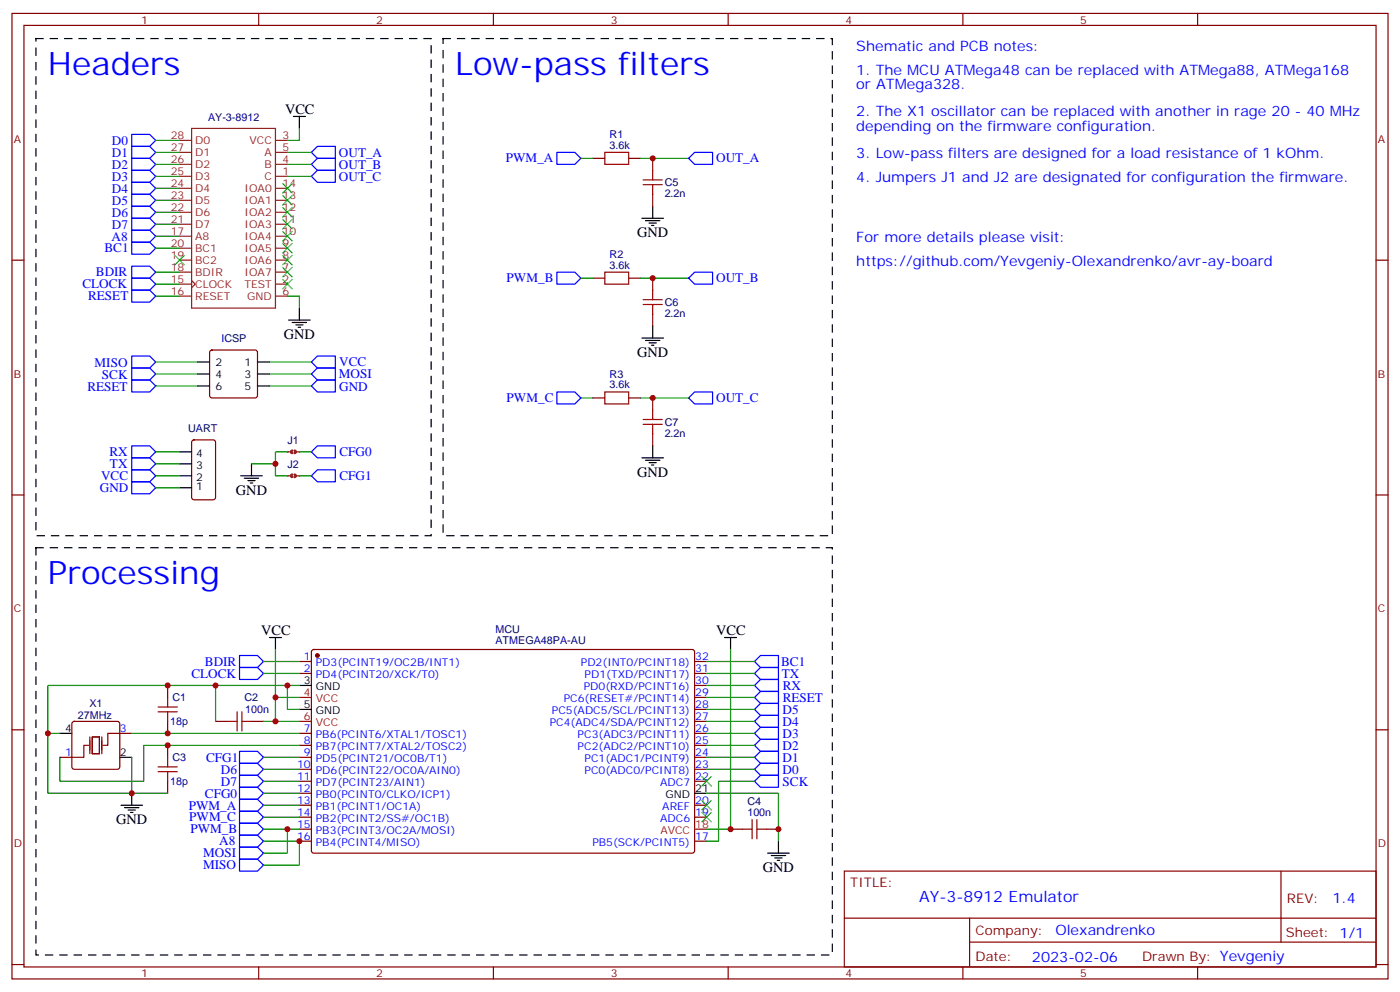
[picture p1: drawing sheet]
<svg xmlns="http://www.w3.org/2000/svg" width="412mm" height="292mm" viewBox="0 0 412 292" stroke-linecap="round" stroke-linejoin="round" font-family="sans-serif">
<g fill="none" stroke="#870000" stroke-width=".35">
<path d="M3.5 4h405.4v284.3h-405.4zM7.1 7.5h398.2v277.3h-398.2zM76.2 4v3.5M145.3 4v3.5M214.5 4v3.5M283.6 4v3.5M352.8 4v3.5M174.6 46.6h3.6M185.2 46.6h3.5M192.3 46.6v3.6M192.3 57.2v3.5M3.5 76.6h3.6"/>
<path d="M405.3 76.6h3.6M174.6 81.9h3.6M185.2 81.9h3.5M192.3 81.9v3.5M192.3 92.5v3.5M174.6 117.2h3.6M185.2 117.2h3.5M192.3 117.2v3.5M56.7 129.7l.4-.2h5.7l.6 .5 .1 16.5-.5 .6-5.9 .1-.6-.5-.1-16.5zM192.3 127.8v3.5M3.5 145.8h3.6M405.3 145.8h3.6"/>
<path d="M88.2 194.8h3.5M88.2 198.3h3.5M92 191.5l.4-.2h111.8l.4 .7-.1 58.8-.6 .4h-111.7l-.5-.7v-58.5zM204.6 194.8h3.5M204.6 198.3h3.5M3.5 214.9h3.6M21.4 212.6l.5-.2h12.7l.5 .2 .2 .5v12.7l-.3 .5-.4 .3h-12.7l-.5-.3-.2-.5v-12.7zM35.3 216h3.5M49.4 201.9v3.5M49.4 212.4v3.6M49.4 219.5v3.5M63.5 212.4h3.5"/>
<path d="M74.1 212.4h3.5M88.2 216h3.5M88.2 219.5h3.5M204.6 216h3.5M204.6 219.5h3.5M204.6 212.4h3.5M204.6 208.9h3.5M204.6 205.4h3.5M204.6 201.9h3.5M405.3 214.9h3.6M17.6 223h3.6M49.4 230.1v3.5"/>
<path d="M88.2 223h3.5M88.2 226.6h3.5M88.2 230.1h3.5M88.2 233.6h3.5M88.2 237.1h3.5M204.6 223h3.5M204.6 226.6h3.5M204.6 230.1h3.5M204.6 237.1h3.5M88.2 240.7h3.5M88.2 244.2h3.5M88.2 247.7h3.5"/>
<path d="M204.6 240.7h3.5M204.6 247.7h3.5M215.2 244.2h3.5M225.8 244.2h3.5M248.7 256.5h156.6v28.3h-156.6zM377.3 256.6v20.8M248.7 270.4h156.5M285.6 277.4h119.6M285.6 270.4v14.1M3.5 284.1h3.6M76.2 284.8v3.5M145.3 284.8v3.5"/>
<path d="M214.5 284.8v3.5M283.6 284.8v3.5M352.8 284.8v3.5M405.3 284.1h3.6"/>
</g>
<g fill="none" stroke="#8c2424" stroke-width=".35">
<path d="M56.4 37.8h24.7v52.9h-24.7zM52.9 41.3h3.5M52.9 44.9h3.5M52.9 48.4h3.5M52.9 51.9h3.5M52.9 55.5h3.5M52.9 59h3.5M81.1 41.3h3.6M81.1 44.9h3.6M81.1 48.4h3.6M81.1 51.9h3.6M81.1 55.5h3.6"/>
<path d="M81.1 59h3.6M52.9 62.5h3.5M52.9 66h3.5M52.9 73.1h3.5M52.9 76.6h3.5M52.9 69.6h3.5M81.1 62.5h3.6M81.1 66h3.6M81.1 73.1h3.6M81.1 76.6h3.6M81.1 69.6h3.6M52.9 80.2h3.5"/>
<path d="M52.9 83.7h3.5M52.9 87.2h3.5M56.4 82.6l1.1 1.1-1.1 1M81.1 80.2h3.6M81.1 83.7h3.6M81.1 87.2h3.6M84.7 133.1h.7M87.5 133.1h.7"/>
</g>
<circle cx="93.5" cy="193" r=".53" fill="#870000" stroke="#870000" stroke-width=".35"/>
<g fill="none" stroke="#000" stroke-width=".35">
<path d="M86.4 34.3h3.6M88.2 34.3v3.5M189.1 64.3h6.3M190.1 65h4.3M191.2 65.7h2.1M191.9 66.4h.7M192.3 60.7v3.6M85 94.3h6.4M86.1 95h4.2M87.1 95.7h2.2M87.8 96.4h.7M88.2 90.7v3.6"/>
<path d="M189.1 99.6h6.3M192.3 96v3.6M190.1 100.3h4.3M191.2 101h2.1M191.9 101.7h.7M52.9 136.6h3.5M52.9 133.1h3.5M189.1 134.8h6.3M190.1 135.5h4.3M191.2 136.2h2.1M191.9 136.9h.7M192.3 131.3v3.5"/>
<path d="M52.9 143.7h3.5M52.9 140.1h3.5M79.4 187.7h3.5M81.1 187.7v3.6M213.4 187.7h3.6M215.2 187.7v3.6M17.6 216h3.6M88.2 201.9h3.5M88.2 208.9h3.5M35.3 223h3.5M35.6 237.1h6.4M36.7 237.8h4.2"/>
<path d="M37.7 238.5h2.2M38.5 239.3h.7M38.8 233.6v3.5M204.6 233.6h3.5M226.1 251.2h6.4M227.2 252h4.2M228.2 252.7h2.2M229 253.4h.7M229.3 247.7v3.5"/>
</g>
<path d="M88.2 205.4h3.5M88.2 212.4h3.5M204.6 244.2h3.5" fill="none" stroke="#f00" stroke-width=".35"/>
<g fill="none" stroke="#00f" stroke-width=".35">
<path d="M38.8 39.6h5.3l1.8 1.7-1.8 1.8h-5.3zM38.8 57.2h5.3l1.8 1.8-1.8 1.7h-5.3zM38.8 53.7h5.3l1.8 1.8-1.8 1.7h-5.3zM38.8 50.2h5.3l1.8 1.7-1.8 1.8h-5.3zM38.8 46.6h5.3l1.8 1.8-1.8 1.8h-5.3zM38.8 43.1h5.3l1.8 1.8-1.8 1.7h-5.3zM91.7 44.9l1.8-1.8h5.3v3.5h-5.3zM91.7 48.4l1.8-1.8h5.3v3.6h-5.3zM91.7 51.9l1.8-1.7h5.3v3.5h-5.3zM164 44.9h5.3l1.8 1.7-1.8 1.8h-5.3zM204.6 44.9h5.3v3.5h-5.3l-1.8-1.8zM38.8 78.4h5.3l1.8 1.8-1.8 1.7h-5.3z"/>
<path d="M38.8 71.3h5.3l1.8 1.8-1.8 1.8h-5.3zM38.8 64.3h5.3l1.8 1.7-1.8 1.8h-5.3zM38.8 60.7h5.3l1.8 1.8-1.8 1.8h-5.3zM38.8 67.8h5.3l1.8 1.8-1.8 1.7h-5.3zM38.8 85.4h5.3l1.8 1.8-1.8 1.8h-5.3zM38.8 81.9h5.3l1.8 1.8-1.8 1.7h-5.3zM164 80.2h5.3l1.8 1.7-1.8 1.8h-5.3zM202.8 81.9l1.8-1.7h5.3v3.5h-5.3zM38.8 111.9h5.3l1.8 1.8-1.8 1.7h-5.3zM38.8 108.4h5.3l1.8 1.7-1.8 1.8h-5.3zM38.8 104.8h5.3l1.8 1.8-1.8 1.8h-5.3zM91.7 110.1l1.8-1.7h5.3v3.5h-5.3z"/>
<path d="M91.7 106.6l1.8-1.8h5.3v3.6h-5.3zM91.7 113.7l1.8-1.8h5.3v3.5h-5.3zM164 115.4h5.3l1.8 1.8-1.8 1.8h-5.3zM202.8 117.2l1.8-1.8h5.3v3.6h-5.3zM38.8 138.4h5.3l1.8 1.7-1.8 1.8h-5.3zM38.8 134.8h5.3l1.8 1.8-1.8 1.8h-5.3zM38.8 131.3h5.3l1.8 1.8-1.8 1.7h-5.3zM38.8 141.9h5.3l1.8 1.8-1.8 1.7h-5.3zM70.6 193h5.2l1.8 1.8-1.8 1.8h-5.2zM70.6 196.6h5.2l1.8 1.7-1.8 1.8h-5.2zM222.2 198.3l1.8-1.7h5.3v3.5h-5.3zM222.2 194.8l1.8-1.8h5.3v3.6h-5.3z"/>
<path d="M222.2 216l1.8-1.8h5.3v3.5h-5.3zM222.2 212.4l1.8-1.7h5.3v3.5h-5.3zM222.2 208.9l1.8-1.7h5.3v3.5h-5.3zM222.2 205.4l1.8-1.8h5.3v3.6h-5.3zM222.2 201.9l1.8-1.8h5.3v3.5h-5.3zM224 217.7h5.3v3.6h-5.3l-1.8-1.8zM70.6 238.9h5.2l1.8 1.8-1.8 1.7h-5.2zM70.6 235.4h5.2l1.8 1.7-1.8 1.8h-5.2zM70.6 228.3h5.2l1.8 1.8-1.8 1.7h-5.2zM70.6 224.8h5.2l1.8 1.8-1.8 1.7h-5.2zM70.6 231.8h5.2l1.8 1.8-1.8 1.8h-5.2zM70.6 221.3h5.2l1.8 1.7-1.8 1.8h-5.2z"/>
<path d="M222.2 223l1.8-1.7h5.3v3.5h-5.3zM222.2 230.1l1.8-1.8h5.3v3.5h-5.3zM224 224.8h5.3v3.5h-5.3l-1.8-1.7zM70.6 242.4h5.2l1.8 1.8-1.8 1.8h-5.2zM70.6 253h5.2l1.8 1.8-1.8 1.7h-5.2zM70.6 249.5h5.2l1.8 1.7-1.8 1.8h-5.2zM70.6 246h5.2l1.8 1.7-1.8 1.8h-5.2z"/>
</g>
<g fill="none" stroke="#008700" stroke-width=".35">
<path d="M88.2 37.8v3.5h-3.5M45.9 44.9h7M45.9 48.4h7M45.9 51.9h7M45.9 59h7M45.9 55.5h7M45.9 41.3h7M84.7 44.9h7M84.7 48.4h7M84.7 51.9h7M171.1 46.6h3.5M188.7 46.6h14.1"/>
<path d="M45.9 73.1h7M45.9 66h7M45.9 62.5h7M45.9 69.6h7M45.9 87.2h7M45.9 80.2h7M45.9 83.7h7M84.7 87.2h3.5v3.5M171.1 81.9h3.5M188.7 81.9h14.1M45.9 106.6h12.3M45.9 110.1h12.3"/>
<path d="M45.9 113.7h12.3M79.4 106.6h12.3M79.4 110.1h12.3M79.4 113.7h12.3M171.1 117.2h3.5M188.7 117.2h14.1M45.9 136.6h7M45.9 133.1h7M45.9 143.7h7M45.9 140.1h7M77.6 198.3h10.6M77.6 194.8h10.6"/>
<path d="M81.1 191.3v21.1h7.1M208.1 198.3h14.1M208.1 194.8h14.1M215.2 191.3v52.9h-7.1M17.6 216h-3.5v17.6h24.7v-10.6M38.8 216h49.4M63.5 201.9v10.5M77.6 212.4h3.5M81.1 205.4h7.1M84.7 201.9v7h3.5M88.2 219.5h-45.9v10.6h-24.7v-7.1M88.2 201.9h-74.1v14.1"/>
<path d="M208.1 208.9h14.1M208.1 212.4h14.1M208.1 216h14.1M208.1 219.5h14.1M208.1 205.4h14.1M208.1 201.9h14.1M38.8 233.6h10.6M77.6 237.1h10.6M77.6 223h10.6M77.6 226.6h10.6M77.6 230.1h10.6M77.6 233.6h10.6"/>
<path d="M208.1 233.6h21.2v14.1M208.1 223h14.1M208.1 226.6h14.1M222.2 230.1h-10.5v17.6h-3.6M77.6 247.7h10.6v7.1h-10.6M77.6 240.7h10.6M77.6 244.2h10.6M84.7 244.2v7h-7.1"/>
</g>
<g fill="none" stroke="#3c3" stroke-width=".35">
<path d="M83.3 57.6l2.8 2.8M83.3 54l2.8 2.9M86.1 57.6l-2.8 2.8M86.1 54l-2.8 2.9M51.5 75.2l2.8 2.8M54.3 75.2l-2.8 2.8M83.3 61.1l2.8 2.8M83.3 64.6l2.8 2.9M83.3 68.2l2.8 2.8M83.3 71.7l2.8 2.8M83.3 75.2l2.8 2.8M83.3 78.7l2.8 2.9"/>
<path d="M86.1 61.1l-2.8 2.8M86.1 64.6l-2.8 2.9M86.1 68.2l-2.8 2.8M86.1 71.7l-2.8 2.8M86.1 75.2l-2.8 2.8M86.1 78.7l-2.8 2.9M83.3 82.3l2.8 2.8M86.1 82.3l-2.8 2.8M206.7 235.7l2.8 2.8M206.7 228.7l2.8 2.8M206.7 239.3l2.8 2.8M209.5 235.7l-2.8 2.8"/>
<path d="M209.5 228.7l-2.8 2.8M209.5 239.3l-2.8 2.8"/>
</g>
<g fill="none" stroke="#a10000" stroke-width=".35">
<path d="M178.2 44.9h7v3.5h-7zM189.4 53h5.7M189.4 54.4h5.7M192.3 50.2v2.8M192.3 54.4v2.8M178.2 80.2h7v3.5h-7zM189.4 88.3h5.7M189.4 89.7h5.7M192.3 85.4v2.9M192.3 89.7v2.8M178.2 115.4h7v3.6h-7zM189.4 123.5h5.7"/>
<path d="M189.4 125h5.7M192.3 120.7v2.8M192.3 125v2.8M46.6 209.6h5.6M46.6 208.2h5.6M49.4 205.4v2.8M49.4 209.6v2.8M67 212.4h2.8M69.8 209.6v5.7M71.3 212.4h2.8M71.3 209.6v5.7M46.6 225.8h5.6"/>
<path d="M46.6 227.3h5.6M49.4 223v2.8M49.4 227.3v2.8M218.7 244.2h2.8M221.5 241.4v5.6M223 244.2h2.8M223 241.4v5.6"/>
</g>
<path d="M10.6 11.4h116.4v146.4h-116.4zM130.5 11.4h114.7v146.4h-114.7zM10.6 161.3h234.6v119.9h-234.6z" fill="none" stroke="#000" stroke-width=".35" stroke-dasharray="2.1 2.1"/>
<path d="M26.1 219.5h-1.4v3.5h-3.5M26.5 217v5M27.2 217h2.1v5h-2.1zM30 217v5M35.3 216h-3.6v3.5h-1.4" fill="none" stroke="#870012" stroke-width=".35"/>
<path d="M86.1 132.7l-.4 .4 .4 .3M86.8 132.7l.3 .4-.3 .3" fill="none" stroke="#8c2424" stroke-width=".71"/>
<g fill="#8c2424">
<circle cx="84.7" cy="133.1" r=".18"/>
<circle cx="88.2" cy="133.1" r=".18"/>
</g>
<path d="M86.1 139.8l-.4 .3 .4 .4M86.8 139.8l.3 .3-.3 .4" fill="none" stroke="#8c2424" stroke-width=".71"/>
<path d="M84.7 140.1h.7M87.5 140.1h.7" fill="none" stroke="#8c2424" stroke-width=".35"/>
<g fill="#8c2424">
<circle cx="84.7" cy="140.1" r=".18"/>
<circle cx="88.2" cy="140.1" r=".18"/>
</g>
<path d="M91.7 133.1l1.8-1.8h5.3v3.5h-5.3zM91.7 140.1l1.8-1.7h5.3v3.5h-5.3z" fill="none" stroke="#00f" stroke-width=".35"/>
<path d="M74.1 136.6h7M84.7 133.1h-3.6v7h3.6M88.2 133.1h3.5M88.2 140.1h3.5" fill="none" stroke="#008700" stroke-width=".35"/>
<path d="M58.2 106.6h3.5M58.2 110.1h3.5M58.2 113.7h3.5M75.8 106.6h3.6M75.8 110.1h3.6M75.8 113.7h3.6M74.1 136.6v3.5M70.9 140.1h6.4M72 140.8h4.2M73 141.5h2.1M73.7 142.2h.7" fill="none" stroke="#000" stroke-width=".35"/>
<path d="M62 103.3l.4-.2h12.7l.5 .2 .2 .5v12.7l-.2 .5-.5 .2h-12.7l-.5-.2-.2-.5v-12.7z" fill="none" stroke="#870000" stroke-width=".35"/>
<g fill="#c00">
<circle cx="84.7" cy="244.2" r=".88"/>
<circle cx="49.4" cy="219.5" r=".88"/>
<circle cx="229.3" cy="244.2" r=".88"/>
<circle cx="192.3" cy="46.6" r=".88"/>
<circle cx="192.3" cy="81.9" r=".88"/>
<circle cx="88.2" cy="247.7" r=".88"/>
<circle cx="49.4" cy="216" r=".88"/>
<circle cx="14.1" cy="216" r=".88"/>
<circle cx="49.4" cy="201.9" r=".88"/>
<circle cx="63.5" cy="201.9" r=".88"/>
<circle cx="81.1" cy="212.4" r=".88"/>
<circle cx="81.1" cy="205.4" r=".88"/>
<circle cx="84.7" cy="201.9" r=".88"/>
<circle cx="38.8" cy="233.6" r=".88"/>
<circle cx="192.3" cy="117.2" r=".88"/>
<circle cx="215.2" cy="244.2" r=".88"/>
<circle cx="81.1" cy="136.6" r=".88"/>
</g>
<g font-size="9.5" fill="#00f">
<text x="14.1" y="21.9">Headers</text>
<text x="134.1" y="21.9">Low-pass filters</text>
<text x="14.1" y="171.9">Processing</text>
</g>
<text font-size="4.6" fill="#00f" x="270.8" y="265.6">AY-3-8912 Emulator</text>
<g font-size="4.2" fill="#00f">
<text x="252.2" y="14.9">Shematic and PCB notes:</text>
<text x="252.2" y="21.9">1. The MCU ATMega48 can be replaced with ATMega88, ATMega168</text>
<text x="252.2" y="26.2">or ATMega328.</text>
<text x="252.2" y="34.3">2. The X1 oscillator can be replaced with another in rage 20 - 40 MHz</text>
<text x="252.2" y="38.5">depending on the firmware configuration.</text>
<text x="252.2" y="46.6">3. Low-pass filters are designed for a load resistance of 1 kOhm.</text>
<text x="252.2" y="53.7">4. Jumpers J1 and J2 are designated for configuration the firmware.</text>
<text x="252.2" y="71.3">For more details please visit:</text>
<text x="252.2" y="78.4">https://github.com/Yevgeniy-Olexandrenko/avr-ay-board</text>
<text x="392.5" y="265.8">1.4</text>
<text x="310.9" y="275.4">Olexandrenko</text>
<text x="304" y="283.2">2023-02-06</text>
</g>
<g font-size="4.2">
<text x="84" y="33.6">VCC</text>
<text x="187.7" y="69.9">GND</text>
<text x="83.6" y="99.9">GND</text>
<text x="187.7" y="105.2">GND</text>
<text x="187.7" y="140.5">GND</text>
<text x="69.5" y="145.8">GND</text>
<text x="76.9" y="187">VCC</text>
<text x="211" y="187">VCC</text>
<text x="34.2" y="242.8">GND</text>
<text x="224.7" y="256.9">GND</text>
</g>
<g font-size="3.9" fill="#00f">
<text x="33" y="46.1">D1</text>
<text x="33" y="42.6">D0</text>
<text x="99.9" y="46.1">OUT_A</text>
<text x="149" y="47.7">PWM_A</text>
<text x="211" y="47.7">OUT_A</text>
<text x="33" y="53.2">D3</text>
<text x="33" y="49.7">D2</text>
<text x="99.9" y="49.7">OUT_B</text>
<text x="99.9" y="53.2">OUT_C</text>
<text x="33" y="56.7">D4</text>
<text x="33" y="63.8">D6</text>
<text x="33" y="60.2">D5</text>
<text x="32.8" y="70.8">A8</text>
<text x="33" y="67.3">D7</text>
<text x="30.8" y="74.4">BC1</text>
<text x="28.3" y="81.4">BDIR</text>
<text x="149.2" y="83">PWM_B</text>
<text x="211" y="83">OUT_B</text>
<text x="24.3" y="84.9">CLOCK</text>
<text x="26" y="88.4">RESET</text>
<text x="99.9" y="107.7">VCC</text>
<text x="27.9" y="108">MISO</text>
<text x="30" y="111.5">SCK</text>
<text x="99.8" y="111.4">MOSI</text>
<text x="25.7" y="115.1">RESET</text>
<text x="99.9" y="115.1">GND</text>
<text x="149.2" y="118.3">PWM_C</text>
<text x="211" y="118.3">OUT_C</text>
<text x="32.2" y="134.3">RX</text>
<text x="32.4" y="137.9">TX</text>
<text x="100" y="134.4">CFG0</text>
<text x="29.8" y="141.4">VCC</text>
<text x="100" y="141.5">CFG1</text>
<text x="29.4" y="144.9">GND</text>
<text x="60.4" y="196.1">BDIR</text>
<text x="230.1" y="196.1">BC1</text>
<text x="56.4" y="199.6">CLOCK</text>
<text x="230.3" y="199.6">TX</text>
<text x="230.6" y="203.1">RX</text>
<text x="230.6" y="206.6">RESET</text>
<text x="230.5" y="213.7">D4</text>
<text x="230.5" y="210.2">D5</text>
<text x="230.5" y="220.7">D2</text>
<text x="230.5" y="217.2">D3</text>
<text x="60.7" y="224.3">CFG1</text>
<text x="65.1" y="227.8">D6</text>
<text x="230.5" y="227.8">D0</text>
<text x="230.5" y="224.3">D1</text>
<text x="65.1" y="231.3">D7</text>
<text x="230.5" y="231.3">SCK</text>
<text x="55.6" y="238.4">PWM_A</text>
<text x="60.4" y="234.9">CFG0</text>
<text x="55.7" y="241.9">PWM_C</text>
<text x="56.1" y="245.5">PWM_B</text>
<text x="64.6" y="249">A8</text>
<text x="59.8" y="252.5">MOSI</text>
<text x="59.9" y="256">MISO</text>
</g>
<g font-size="3.9" fill="#800">
<text x="250.5" y="261.1">TITLE:</text>
<text x="379.1" y="265.8">REV:</text>
<text x="287.4" y="275.3">Company:</text>
<text x="378.7" y="275.9">Sheet: 1/1</text>
<text x="287.4" y="283">Date:</text>
<text x="336.4" y="283.1">Drawn By: Yevgeniy</text>
</g>
<g font-size="3.2" fill="#800">
<text x="41.6" y="6.9">1</text>
<text x="110.8" y="6.9">2</text>
<text x="179.9" y="6.9">3</text>
<text x="249.1" y="6.9">4</text>
<text x="318.2" y="6.9">5</text>
<text x="4.1" y="42.1">A</text>
<text x="405.9" y="42.1">A</text>
<text x="4.1" y="111.2">B</text>
<text x="405.9" y="111.2">B</text>
<text x="4.1" y="180.3">C</text>
<text x="405.9" y="180.3">C</text>
<text x="4.1" y="249.5">D</text>
<text x="405.9" y="249.5">D</text>
<text x="41.6" y="287.8">1</text>
<text x="110.8" y="287.8">2</text>
<text x="179.9" y="287.8">3</text>
<text x="249.1" y="287.8">4</text>
<text x="318.2" y="287.8">5</text>
</g>
<g font-size="3.2" fill="#000080">
<text x="61.3" y="35.5">AY-3-8912</text>
<text x="179.6" y="40.6">R1</text>
<text x="179.6" y="43.8">3.6k</text>
<text x="195.8" y="58">2.2n</text>
<text x="195.8" y="54.9">C5</text>
<text x="179.6" y="75.9">R2</text>
<text x="179.6" y="79.1">3.6k</text>
<text x="195.8" y="93.3">2.2n</text>
<text x="195.8" y="90.1">C6</text>
<text x="65.2" y="100.8">ICSP</text>
<text x="179.6" y="111.2">R3</text>
<text x="179.6" y="114.4">3.6k</text>
<text x="195.8" y="125.4">C7</text>
<text x="55.4" y="127.3">UART</text>
<text x="84.7" y="130.6">J1</text>
<text x="195.8" y="128.5">2.2n</text>
<text x="84.7" y="137.7">J2</text>
<text x="145.9" y="189.7">ATMEGA48PA-AU</text>
<text x="145.9" y="186.3">MCU</text>
<text x="26.3" y="208.3">X1</text>
<text x="50.8" y="206.5">C1</text>
<text x="72" y="206.5">C2</text>
<text x="23" y="211.8">27MHz</text>
<text x="50.2" y="213.6">18p</text>
<text x="72.2" y="210.1">100n</text>
<text x="50.8" y="224.2">C3</text>
<text x="50.2" y="231.2">18p</text>
<text x="220.1" y="237.2">C4</text>
<text x="220.1" y="240.3">100n</text>
</g>
<g font-size="3.2" fill="#8d2323">
<text x="50.3" y="41">28</text>
<text x="83.3" y="41">3</text>
<text x="50.3" y="44.5">27</text>
<text x="57.5" y="42.4">D0</text>
<text x="57.5" y="45.9">D1</text>
<text x="73.5" y="42.4">VCC</text>
<text x="77.9" y="45.9">A</text>
<text x="83.3" y="44.5">5</text>
<text x="50.3" y="48">26</text>
<text x="50.3" y="51.6">25</text>
<text x="57.5" y="49.5">D2</text>
<text x="57.5" y="53">D3</text>
<text x="77.9" y="53">C</text>
<text x="77.9" y="49.5">B</text>
<text x="83.3" y="48">4</text>
<text x="83.3" y="51.6">1</text>
<text x="50.3" y="55.1">24</text>
<text x="50.3" y="58.6">23</text>
<text x="57.5" y="56.5">D4</text>
<text x="72.1" y="56.5">IOA0</text>
<text x="83.3" y="55.1">14</text>
<text x="83.3" y="58.6">13</text>
<text x="50.3" y="62.2">22</text>
<text x="50.3" y="65.7">21</text>
<text x="57.5" y="60">D5</text>
<text x="57.5" y="63.6">D6</text>
<text x="72.1" y="60">IOA1</text>
<text x="72.1" y="63.6">IOA2</text>
<text x="83.3" y="62.2">12</text>
<text x="83.3" y="65.7">11</text>
<text x="50.3" y="69.2">17</text>
<text x="57.5" y="67.1">D7</text>
<text x="57.5" y="70.6">A8</text>
<text x="72.1" y="67.1">IOA3</text>
<text x="72.1" y="70.6">IOA4</text>
<text x="83.3" y="69.2">10</text>
<text x="50.3" y="72.7">20</text>
<text x="50.3" y="76.3">19</text>
<text x="57.5" y="74.2">BC1</text>
<text x="57.5" y="77.7">BC2</text>
<text x="72.1" y="74.2">IOA5</text>
<text x="72.1" y="77.7">IOA6</text>
<text x="83.3" y="72.7">9</text>
<text x="83.3" y="76.3">8</text>
<text x="50.3" y="79.8">18</text>
<text x="50.3" y="83.3">15</text>
<text x="57.5" y="81.2">BDIR</text>
<text x="72.1" y="81.2">IOA7</text>
<text x="83.3" y="79.8">7</text>
<text x="83.3" y="83.3">2</text>
<text x="50.3" y="86.9">16</text>
<text x="57.5" y="84.7">CLOCK</text>
<text x="57.5" y="88.3">RESET</text>
<text x="72" y="84.7">TEST</text>
<text x="72.8" y="88.3">GND</text>
<text x="83.3" y="86.9">6</text>
</g>
<g font-size="3.2">
<text x="63.5" y="107.7">2</text>
<text x="72.1" y="107.7">1</text>
<text x="63.5" y="111.2">4</text>
<text x="72.1" y="111.2">3</text>
<text x="63.5" y="114.7">6</text>
<text x="72.1" y="114.7">5</text>
<text x="57.7" y="134.5">4</text>
<text x="57.7" y="141.5">2</text>
<text x="57.7" y="138">3</text>
<text x="57.7" y="144.4">1</text>
<text x="89.5" y="201.5">3</text>
<text x="93" y="203.3">GND</text>
<text x="89.5" y="208.6">5</text>
<text x="19.1" y="215.6">4</text>
<text x="93" y="210.3">GND</text>
<text x="35.3" y="222.7">2</text>
<text x="204.8" y="233.3">21</text>
<text x="196" y="235">GND</text>
</g>
<g font-size="3.2" fill="#00f">
<text x="89.5" y="194.5">1</text>
<text x="89.5" y="198">2</text>
<text x="93" y="196.2">PD3(PCINT19/OC2B/INT1)</text>
<text x="171.1" y="196.2">PD2(INT0/PCINT18)</text>
<text x="204.8" y="198">31</text>
<text x="204.8" y="194.5">32</text>
<text x="93" y="199.7">PD4(PCINT20/XCK/T0)</text>
<text x="172" y="203.3">PD0(RXD/PCINT16)</text>
<text x="172.2" y="199.7">PD1(TXD/PCINT17)</text>
<text x="204.8" y="201.5">30</text>
<text x="166.1" y="206.8">PC6(RESET#/PCINT14)</text>
<text x="204.8" y="208.6">28</text>
<text x="204.8" y="205">29</text>
<text x="35.3" y="215.6">3</text>
<text x="89.5" y="215.6">7</text>
<text x="161.9" y="213.9">PC4(ADC4/SDA/PCINT12)</text>
<text x="162.6" y="210.3">PC5(ADC5/SCL/PCINT13)</text>
<text x="204.8" y="215.6">26</text>
<text x="204.8" y="212.1">27</text>
<text x="89.5" y="219.1">8</text>
<text x="93" y="217.4">PB6(PCINT6/XTAL1/TOSC1)</text>
<text x="93" y="220.9">PB7(PCINT7/XTAL2/TOSC2)</text>
<text x="170.2" y="220.9">PC2(ADC2/PCINT10)</text>
<text x="170.2" y="217.4">PC3(ADC3/PCINT11)</text>
<text x="204.8" y="219.1">25</text>
<text x="19.1" y="222.7">1</text>
<text x="87.5" y="226.2">10</text>
<text x="89.5" y="222.7">9</text>
<text x="93" y="224.4">PD5(PCINT21/OC0B/T1)</text>
<text x="93" y="228">PD6(PCINT22/OC0A/AIN0)</text>
<text x="172.2" y="228">PC0(ADC0/PCINT8)</text>
<text x="172.2" y="224.4">PC1(ADC1/PCINT9)</text>
<text x="204.8" y="226.2">23</text>
<text x="204.8" y="222.7">24</text>
<text x="87.5" y="229.7">11</text>
<text x="87.5" y="233.3">12</text>
<text x="93" y="231.5">PD7(PCINT23/AIN1)</text>
<text x="194.5" y="231.5">ADC7</text>
<text x="204.8" y="229.7">22</text>
<text x="87.5" y="236.8">13</text>
<text x="93" y="235">PB0(PCINT0/CLKO/ICP1)</text>
<text x="93" y="238.5">PB1(PCINT1/OC1A)</text>
<text x="195.1" y="238.5">AREF</text>
<text x="204.8" y="236.8">20</text>
<text x="87.5" y="240.3">14</text>
<text x="87.5" y="243.8">15</text>
<text x="93" y="242.1">PB2(PCINT2/SS#/OC1B)</text>
<text x="93" y="245.6">PB3(PCINT3/OC2A/MOSI)</text>
<text x="194.5" y="242.1">ADC6</text>
<text x="204.8" y="240.3">19</text>
<text x="87.5" y="247.4">16</text>
<text x="93" y="249.1">PB4(PCINT4/MISO)</text>
<text x="174.5" y="249.1">PB5(SCK/PCINT5)</text>
<text x="204.8" y="247.4">17</text>
</g>
<g font-size="3.2" fill="#f00">
<text x="89.5" y="205">4</text>
<text x="93" y="206.8">VCC</text>
<text x="89.5" y="212.1">6</text>
<text x="93" y="213.9">VCC</text>
<text x="194.5" y="245.6">AVCC</text>
<text x="204.8" y="243.8">18</text>
</g>
</svg>
